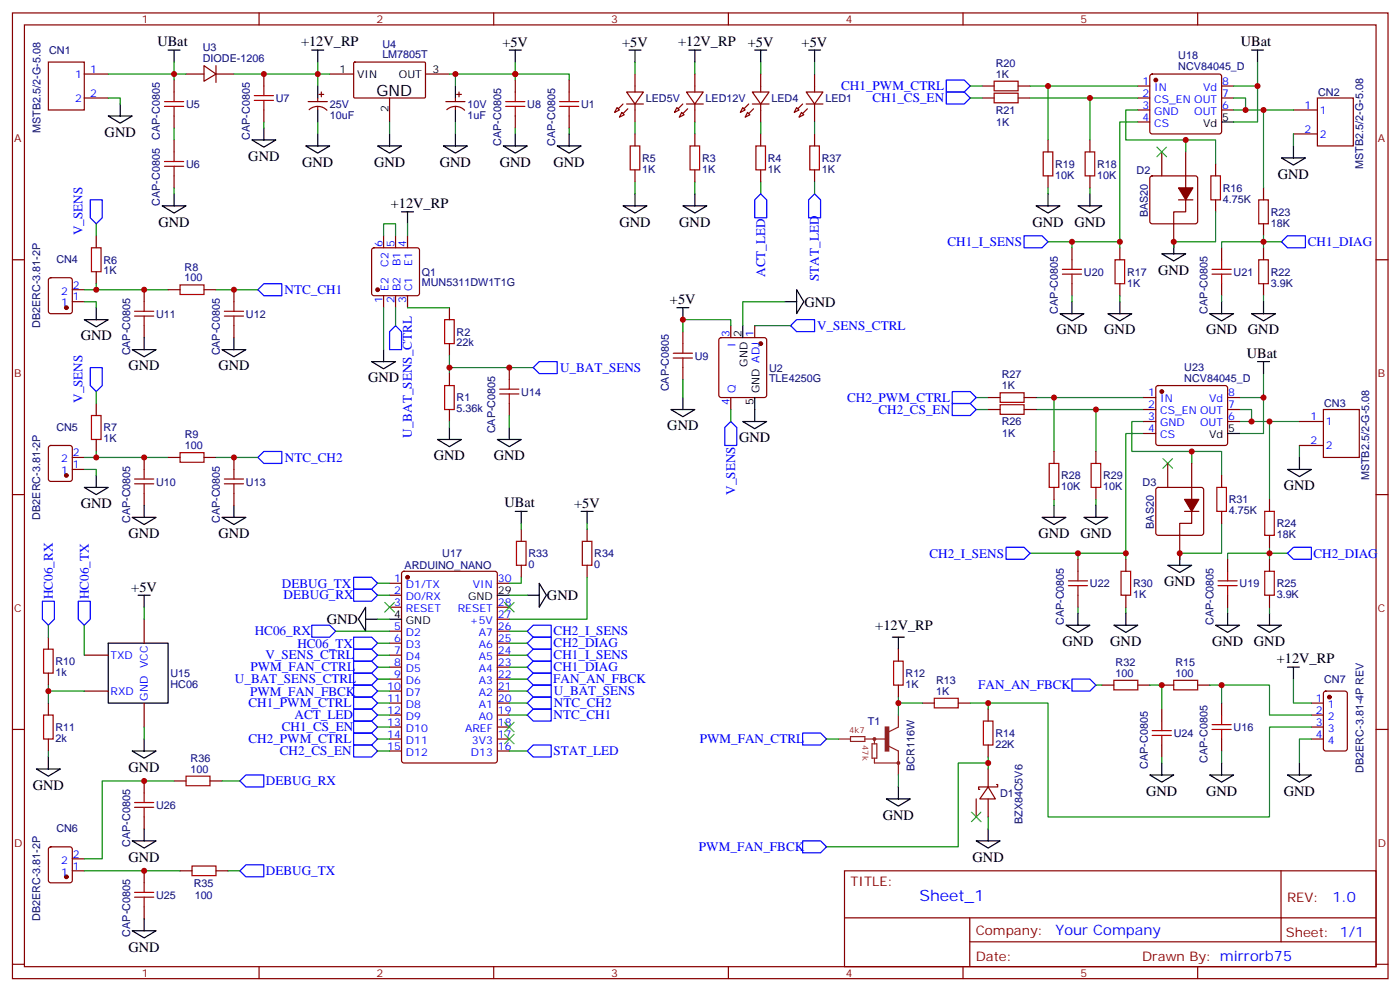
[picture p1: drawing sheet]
<svg xmlns="http://www.w3.org/2000/svg" width="413mm" height="292mm" viewBox="0 0 413 292" stroke-linecap="round" stroke-linejoin="round" font-family="sans-serif">
<g fill="none" stroke="#870000" stroke-width=".35">
<path d="M3.7 3.8h405.3v284.3h-405.3zM7.2 7.3h398.3v277.3h-398.3zM14.3 18.3h10.5v14.1h-10.5zM60.1 19.3l3.5 2.5-3.5 2.1zM63.6 19.3v5M76.3 3.8v3.5M104.3 18.4l.3-.1h20.6l.2 .3-.1 10.1-.3 .2-20.6-.1-.2-.3zM145.5 3.8v3.5M214.6 3.8v3.5M283.8 3.8v3.5M352.9 3.8v3.5M24.8 21.8h7.1"/>
<path d="M24.8 28.9h7.1M51.3 23.6v3.5M51.3 34.1v3.6M54.8 21.8h5.3M63.6 21.8h5.3M77.8 21.8v3.5M77.8 32.4v3.5M90.8 29.9h5.6M91.1 32.3a3.8 3.8 0 0 1 5.2 .2M93.6 28.9v1M93.6 31.3v1.1M94 27.8h1.4"/>
<path d="M94.7 27.1v1.4M97.2 21.8h7M114.8 28.9v7M125.4 21.8h7M131.4 29.9h5.6M131.7 32.3a3.8 3.8 0 0 1 5.2 .2M134.2 28.9v1M134.2 31.3v1.1M134.5 27.8h1.5M135.3 27.1v1.4M151.8 23.6v3.5M151.8 34.1v3.6"/>
<path d="M167.7 23.6v3.5M167.7 34.1v3.6M181.8 31.7l.7 .7-1.4 .7zM183.2 33.1l.7 .7-1.4 .7zM184.6 27.1h5l-2.5 3.5zM184.6 30.6h5M187.1 21.8v5.3M187.1 30.6v5.3M187.1 39.4v3.6M199.5 31.7l.7 .7-1.4 .7zM200.9 33.1l.7 .7-1.4 .7zM202.3 27.1h4.9l-2.4 3.5z"/>
<path d="M202.3 30.6h4.9M204.8 21.8v5.3M204.8 30.6v5.3M204.8 39.4v3.6M218.9 31.7l.7 .7-1.4 .7zM220.3 33.1l.7 .7-1.4 .7zM221.7 27.1h4.9l-2.4 3.5zM221.7 30.6h4.9M224.2 21.8v5.3M224.2 30.6v5.3M224.2 39.4v3.6M234.7 31.7l.7 .7-1.4 .7z"/>
<path d="M236.1 33.1l.8 .7-1.5 .7zM237.6 27.1h4.9l-2.5 3.5zM237.6 30.6h4.9M240 21.8v5.3M240 30.6v5.3M240 39.4v3.6M289.4 28.9h3.5M289.4 25.3h3.5M300 28.9h3.5M300 25.3h3.5M335.3 28.9h3.5M335.3 32.4h3.5"/>
<path d="M335.3 25.3h3.5M335.3 35.9h3.5M339 22l.5-.2h19.8l.5 .2 .2 .5v16.2l-.3 .5-.4 .2h-19.8l-.5-.2-.2-.5v-16.2zM360 28.9h3.5M360 32.4h3.5M360 25.3h3.5M381.1 32.4h7.1M381.1 39.4h7.1M388.2 28.9h10.6v14.1h-10.6zM51.3 41.2v3.5M51.3 51.8v3.5M187.1 50v3.6"/>
<path d="M204.8 50v3.6M224.2 50v3.6M240 50v3.6M308.8 41.2v3.5M308.8 51.8v3.5M321.2 41.2v3.5M321.2 51.8v3.5M339 52l.5-.2h12.7l.5 .2 .2 .5v12.7l-.2 .5-.5 .2h-12.7l-.5-.2-.2-.5v-12.7zM342.3 44.7v7.1M347.3 58.8h4.2M349.4 44.7v17.7h-3.5v10.6M358.2 48.3v3.5"/>
<path d="M358.2 58.8v3.6M372.3 55.3v3.5M3.7 76.5h3.5M28.4 69.4v3.6M109.7 73.2l.5-.2h12.7l.5 .2 .2 .5v12.7l-.2 .5-.5 .2h-12.7l-.5-.3-.2-.4v-12.7zM113 69.4v3.6M116.6 69.4v3.6M120.1 69.4v3.6M315.9 73v3.5M330 73v3.5M360 73v3.5M372.3 65.9v3.5"/>
<path d="M372.3 73v3.5M405.5 76.5h3.5M14.5 82l.5-.2h5.6l.7 .4v9.5l-.5 .6-5.8 .1-.7-.5v-9.4zM21.3 88.8h3.5M21.3 85.3h3.5M28.4 80v3.5M42.5 85.3v3.5M42.5 95.9v3.5M49.5 85.3h3.6M60.1 85.3h3.5M68.9 85.3v3.5M68.9 95.9v3.5"/>
<path d="M113 87.1v3.5M116.6 87.1v3.5M120.1 87.1v3.5M132.4 90.6v3.5M201.2 97.6v3.6M212 99.6l.5-.2h12.7l.5 .2 .2 .5v16.2l-.2 .5-.5 .3h-12.7l-.5-.3-.2-.5v-16.2zM215.3 95.9v3.5M222.4 95.9v3.5M315.9 83.5v3.6M330 83.5v3.6M360 83.5v3.6M372.3 83.5v3.6"/>
<path d="M28.4 118.8v3.5M132.4 101.2v3.5M132.4 110v3.5M150.1 108.2v3.6M150.1 118.8v3.5M201.2 108.2v3.6M215.3 117.1v3.5M291.2 117.1h3.5M301.8 117.1h3.5M337 117.1h3.6M340.8 113.7l.5-.2h19.7l.5 .2 .2 .5v16.3l-.2 .5-.5 .2h-19.7l-.5-.3-.2-.4v-16.3zM361.7 117.1h3.6"/>
<path d="M14.5 131.4l.5-.2h5.6l.7 .4v9.4l-.5 .7h-5.8l-.7-.4v-9.4zM21.3 138.2h3.5M21.3 134.7h3.5M28.4 129.4v3.5M42.5 134.7v3.5M49.5 134.7h3.6M60.1 134.7h3.5M68.9 134.7v3.5M132.4 120.6v3.5M291.2 120.6h3.5M301.8 120.6h3.5M310.6 132.9v3.6"/>
<path d="M322.9 132.9v3.6M337 120.6h3.6M337 124.1h3.6M337 127.6h3.6M344.1 136.5v7M351.2 136.5v17.6h-3.6v10.6M360 140v3.5M361.7 120.6h3.6M361.7 124.1h3.6M382.9 124.1h7.1M382.9 131.2h7.1M390 120.6h10.5v14.1h-10.5z"/>
<path d="M3.7 145.6h3.5M42.5 145.3v3.5M68.9 145.3v3.5M153.6 155.9v3.5M173 155.9v3.5M310.6 143.5v3.5M322.9 143.5v3.5M340.8 143.7l.5-.2h12.7l.5 .2 .2 .5v12.7l-.3 .5-.4 .2h-12.7l-.5-.2-.2-.5v-12.7zM349 150.6h4.3M360 150.6v3.5M374.1 147v3.6M374.1 157.6v3.5"/>
<path d="M405.5 145.6h3.5M114.8 171.7h3.5M114.8 175.3h3.5M114.8 178.8h3.5M118.6 168.4l.4-.2h26.8l.7 .4v55.3l-.4 .7h-27.1l-.6-.4-.1-55.3zM146.5 171.7h3.6M146.5 178.8h3.6M153.6 166.4v3.6M173 166.4v3.6M317.6 164.7v3.5M317.6 175.3v3.5M331.8 164.7v3.5"/>
<path d="M331.8 175.3v3.5M361.7 164.7v3.5M361.7 175.3v3.5M374.1 164.7v3.5M374.1 175.3v3.5M14.3 187.6v3.5M14.3 198.2v3.5M24.8 192.9h7.1M42.5 182.3v7.1M114.8 192.9h3.5M114.8 185.8h3.5M114.8 189.4h3.5"/>
<path d="M114.8 196.4h3.5M114.8 200h3.5M146.5 192.9h3.6M146.5 185.8h3.6M146.5 189.4h3.6M146.5 196.4h3.6M146.5 200h3.6M146.5 182.3h3.6M264.7 191.1v3.6M3.7 214.8h3.5M14.3 207v3.5M14.3 217.6v3.5"/>
<path d="M24.8 203.5h7.1M42.5 207v7.1M114.8 203.5h3.5M114.8 207h3.5M114.8 210.5h3.5M114.8 214.1h3.5M114.8 217.6h3.5M146.5 203.5h3.6M146.5 207h3.6M146.5 210.5h3.6M146.5 214.1h3.6M146.5 217.6h3.6"/>
<path d="M264.7 201.7v3.5M271.8 207h3.5M282.4 207h3.5M291.2 208.8v3.5M291.2 219.4v3.5M324.7 201.7h3.5M335.3 201.7h3.5M342.3 201.7h3.6M342.3 208.8v3.5M342.3 219.4v3.5M352.9 201.7h3.5M360 207v3.5"/>
<path d="M360 217.6v3.5M386.4 207h3.6M386.4 210.5h3.6M386.4 214.1h3.6M386.4 217.6h3.6M390.2 203.7l.5-.2h5.6l.7 .4v16.5l-.4 .7h-5.9l-.7-.4v-16.5zM405.5 214.8h3.5M42.5 229.9v3.6M51.3 229.9h3.5M61.9 229.9h3.5M114.8 221.1h3.5M146.5 221.1h3.6"/>
<path d="M287.7 235.2v5.3M291.2 231.7l2.1 3.5h-4.6zM291.2 226.4v5.3M291.2 235.2v5.3M293.7 231h.3v.7h-5.6v.7h.3M14.5 249.5l.5-.2h5.6l.7 .5v9.4l-.5 .7h-5.8l-.7-.4v-9.5zM21.3 256.4h3.5M21.3 252.9h3.5M42.5 240.5v3.6M42.5 256.4v3.5M53.1 256.4h3.5M63.6 256.4h3.6"/>
<path d="M248.8 256.4h156.7v28.2h-156.7zM377.5 256.4v20.9M42.5 267v3.5M248.9 270.2h156.5M285.8 277.3h119.6M285.8 270.2v14.2M3.7 283.9h3.5M76.3 284.6v3.5M145.5 284.6v3.5M214.6 284.6v3.5M283.8 284.6v3.5M352.9 284.6v3.5"/>
<path d="M405.5 283.9h3.5"/>
</g>
<g fill="none" stroke="#000" stroke-width=".35">
<path d="M49.5 14.7h3.6M51.3 14.7v3.6M91.9 14.7h3.5M93.6 14.7v3.6M150.1 14.7h3.5M151.8 14.7v3.6M185.3 14.7h3.6M187.1 14.7v3.6M203 14.7h3.5M204.8 14.7v3.6M222.4 14.7h3.5M224.2 14.7v3.6"/>
<path d="M238.3 14.7h3.5M240 14.7v3.6M368.8 14.7h3.5M370.6 14.7v3.6M31.9 34.1h7l-3.5 2.2zM35.4 30.6v3.5M77.8 37.7v3.5M93.6 25.3v3.6M93.6 32.4v3.5M93.6 39.4v3.6M114.8 39.4v3.6M134.2 25.3v3.6"/>
<path d="M134.2 32.4v3.5M134.2 39.4v3.6M151.8 39.4v3.6M167.7 39.4v3.6M360 35.9h3.5M51.3 57.1v3.5M74.2 41.2h7.1l-3.5 2.1zM90.1 43h7.1l-3.6 2.1zM111.3 43h7l-3.5 2.1zM130.7 43h7l-3.5 2.1zM148.3 43h7.1l-3.6 2.1zM164.2 43h7l-3.5 2.1z"/>
<path d="M187.1 57.1v3.5M204.8 57.1v3.5M308.8 57.1v3.5M321.2 57.1v3.5M377.6 46.5h7.1l-3.6 2.1zM381.1 43v3.5M47.8 60.6h7l-3.5 2.1zM118.3 62.4h3.5M120.1 62.4v3.5M183.6 60.6h7l-3.5 2.1zM201.2 60.6h7.1l-3.5 2.1zM305.3 60.6h7l-3.5 2.1z"/>
<path d="M317.6 60.6h7.1l-3.5 2.1zM342.3 74.7h7.1l-3.5 2.1zM345.9 71.2v3.5M24.8 94.1h7.1l-3.5 2.1zM28.4 90.6v3.5M42.5 99.4v3.5M68.9 99.4v3.5M199.5 90.6h3.5M201.2 90.6v3.5M218.9 95.9v3.5M231.2 88.8h3.5M234.7 85.3l2.2 3.5-2.2 3.6z"/>
<path d="M312.3 92.4h7.1l-3.5 2.1zM315.9 88.8v3.6M326.5 92.4h7l-3.5 2.1zM330 88.8v3.6M356.4 92.4h7.1l-3.5 2.1zM360 88.8v3.6M368.8 92.4h7l-3.5 2.1zM372.3 88.8v3.6M38.9 102.9h7.1l-3.5 2.2zM65.4 102.9h7.1l-3.6 2.2zM109.5 106.5h7.1l-3.6 2.1zM113 102.9v3.6"/>
<path d="M201.2 117.1v3.5M222.4 117.1v7M370.6 106.5h3.5M372.3 106.5v3.5M28.4 140v3.5M128.9 129.4h7.1l-3.6 2.1zM132.4 125.9v3.5M146.5 129.4h7.1l-3.5 2.1zM150.1 125.9v3.5M197.7 120.6h7.1l-3.6 2.1zM218.9 124.1h7l-3.5 2.1zM361.7 127.6h3.6"/>
<path d="M379.4 138.2h7l-3.5 2.1zM382.9 134.7v3.5M24.8 143.5h7.1l-3.5 2.1zM38.9 152.3h7.1l-3.5 2.1zM42.5 148.8v3.5M65.4 152.3h7.1l-3.6 2.1zM68.9 148.8v3.5M151.8 150.6h3.6M153.6 150.6v3.5M171.2 150.6h3.6M173 150.6v3.5M307.1 152.3h7l-3.5 2.1z"/>
<path d="M310.6 148.8v3.5M319.4 152.3h7.1l-3.6 2.1zM322.9 148.8v3.5M40.7 175.3h3.5M42.5 175.3v3.5M107.7 178.8v7l-2.1-3.5zM146.5 175.3h3.6M155.4 175.3h3.5M158.9 171.7l2.1 3.6-2.1 3.5zM344.1 166.4h7.1l-3.6 2.2zM347.6 162.9v3.5M31.9 189.4h17.6v17.6h-17.6z"/>
<path d="M107.7 182.3h3.6M114.8 182.3h3.5M263 187.6h3.5M264.7 187.6v3.5M314.1 184.1h7.1l-3.6 2.1zM317.6 180.6v3.5M328.2 184.1h7.1l-3.5 2.1zM331.8 180.6v3.5M358.2 184.1h7.1l-3.6 2.1zM361.7 180.6v3.5M370.6 184.1h7l-3.5 2.1zM374.1 180.6v3.5"/>
<path d="M379.4 196.4h3.5M381.1 196.4v3.6M42.5 217.6v3.5M10.7 226.4h7.1l-3.5 2.1zM14.3 222.9v3.5M38.9 221.1h7.1l-3.5 2.1zM261.2 235.2h7.1l-3.6 2.1zM264.7 231.7v3.5M338.8 228.2h7.1l-3.6 2.1zM342.3 224.6v3.6M356.4 228.2h7.1l-3.5 2.1zM360 224.6v3.6"/>
<path d="M379.4 228.2h7l-3.5 2.1zM382.9 224.6v3.6M38.9 247.6h7.1l-3.5 2.1zM42.5 244.1v3.5M287.7 247.6h7l-3.5 2.1zM291.2 244.1v3.5M38.9 274h7.1l-3.5 2.2zM42.5 270.5v3.5"/>
</g>
<g fill="none" stroke="#008700" stroke-width=".35">
<path d="M51.3 18.3v3.5h-19.4M93.6 18.3v7M151.8 18.3v3.5h15.9v1.8M187.1 18.3v3.5M204.8 18.3v3.5M224.2 18.3v3.5M240 18.3v3.5M370.6 18.3v7h-7.1M31.9 28.9h3.5v1.7M51.3 37.7v3.5M54.8 21.8h-3.5v1.8M68.9 21.8h28.3"/>
<path d="M77.8 35.9v1.8M93.6 35.9v3.5M114.8 35.9v3.5M132.4 21.8h1.8v3.5M134.2 21.8h17.6v1.8M134.2 35.9v3.5M151.8 37.7v1.7M167.7 37.7v1.7M187.1 35.9v3.5M204.8 35.9v3.5M224.2 35.9v3.5M240 35.9v3.5"/>
<path d="M285.9 25.3h3.5M285.9 28.9h3.5M303.5 25.3h5.3M303.5 28.9h17.7M335.3 32.4h-3.5v8.8h17.6v3.5M335.3 35.9h-5.3v35.3M335.3 28.9h-14.1v12.3M335.3 25.3h-26.5v15.9M363.5 28.9h3.5v3.5h-3.5M367 32.4h14.1M370.6 25.3v10.6h-7.1M372.3 32.4v22.9"/>
<path d="M381.1 39.4v3.6M51.3 55.3v1.8M187.1 53.6v3.5M204.8 53.6v3.5M224.2 53.6v3.5M240 53.6v3.5M308.8 55.3v1.8M321.2 55.3v1.8M349.4 41.2h8.8v7.1M28.4 65.9v3.5M113 69.4v-3.5h3.6v3.5M120.1 65.9v3.5"/>
<path d="M308.8 71.2h7.1M315.9 73v-1.8h14.1v1.8M358.2 62.4v8.8h-12.3v1.8M372.3 69.4v3.6M377.6 71.2h-17.6v1.8M24.8 88.8h3.6v1.8M28.4 83.5v1.8h-3.6M28.4 85.3h21.1M63.6 85.3h12.4M113 90.6v12.3M116.6 90.6v5.3M120.1 90.6h12.3"/>
<path d="M215.3 95.9v-1.8h-14.1v3.5M222.4 95.9h10.6M231.2 88.8h-12.3v7.1M315.9 87.1v1.7M330 87.1v1.7M360 87.1v1.7M372.3 87.1v1.7M28.4 115.3v3.5M132.4 104.7v3.5M157.1 108.2h-24.7v1.8M201.2 111.8v5.3M287.7 117.1h3.5"/>
<path d="M305.3 117.1h5.3M337 117.1h-26.4v15.8M372.3 117.1v10.5h-7M372.3 110v7.1h-7M24.8 138.2h3.6v1.8M28.4 132.9v1.8h-3.6M28.4 134.7h21.1M63.6 134.7h12.4M132.4 124.1v1.8M150.1 122.3v3.6M215.3 120.6v3.5M287.7 120.6h3.5"/>
<path d="M305.3 120.6h17.6M337 120.6h-14.1v12.3M337 127.6h-5.2v35.3M337 124.1h-3.5v8.8h17.7v3.6M351.2 132.9h8.8v7.1M365.3 120.6h3.5v3.5h-3.5M368.8 124.1h14.1M374.1 124.1v22.9M382.9 131.2v3.5M153.6 154.1v1.8M173 154.1v1.8M310.6 147v1.8"/>
<path d="M322.9 147v1.8M360 154.1v8.8h-12.4v1.8M42.5 178.8v3.5M111.3 175.3h3.5M111.3 171.7h3.5M150.1 175.3h5.3M153.6 170v1.7h-3.5M173 170v12.3h-22.9M303.5 162.9h14.1M317.6 164.7v-1.8h14.2v1.8M317.6 178.8v1.8M331.8 178.8v1.8"/>
<path d="M361.7 178.8v1.8M374.1 161.1v3.6M374.1 178.8v1.8M379.4 162.9h-17.7v1.8M14.3 184.1v3.5M24.8 184.1v8.8M98.9 185.8h15.9M111.3 182.3h3.5M111.3 189.4h3.5M111.3 200h3.5M111.3 192.9h3.5M111.3 196.4h3.5"/>
<path d="M150.1 185.8h5.3M150.1 189.4h5.3M150.1 200h5.3M150.1 192.9h5.3M150.1 196.4h5.3M381.1 200v7h5.3M14.3 201.7v5.3M14.3 203.5h10.5M42.5 214.1v3.5M111.3 203.5h3.5M111.3 210.5h3.5M111.3 207h3.5"/>
<path d="M111.3 217.6h3.5M111.3 214.1h3.5M150.1 203.5h5.3M150.1 210.5h5.3M150.1 207h5.3M243.6 217.6h3.5M264.7 205.2v1.8h7.1M264.7 207v3.5M285.9 207h5.3v1.8M291.2 207h17.6v33.5h65.3v-26.4h12.3M322.9 201.7h1.8M338.8 201.7h3.5v7.1"/>
<path d="M356.4 201.7h3.6v5.3M360 201.7h14.1v8.8h12.3M386.4 217.6h-3.5v7M14.3 221.1v1.8M51.3 229.9h-21.2v23h-5.3M65.4 229.9h5.3M111.3 221.1h3.5M150.1 221.1h5.3M264.7 228.2v3.5M291.2 224.6h-8.8v24.7h-38.8M291.2 222.9v3.5M342.3 222.9v1.7"/>
<path d="M360 221.1v3.5M24.8 256.4h28.3M67.2 256.4h3.5M291.2 240.5v3.6"/>
</g>
<g fill="none" stroke="#a10000" stroke-width=".35">
<path d="M48.5 31.3h5.6M48.5 29.9h5.6M51.3 27.1v2.8M51.3 31.3v2.8M74.9 29.6h5.7M74.9 28.2h5.7M77.8 25.3v2.9M77.8 29.6v2.8M149 31.3h5.7M149 29.9h5.7M151.8 27.1v2.8M151.8 31.3v2.8"/>
<path d="M164.9 31.3h5.6M164.9 29.9h5.6M167.7 27.1v2.8M167.7 31.3v2.8M292.9 23.9h7.1v2.8h-7.1zM292.9 27.4h7.1v2.9h-7.1zM48.5 49h5.6M48.5 47.6h5.6M51.3 44.7v2.9M51.3 49v2.8M185.7 43h2.8v7h-2.8zM203.3 43h2.9v7h-2.9z"/>
<path d="M222.7 43h2.9v7h-2.9zM238.6 43h2.8v7h-2.8zM307.4 44.7h2.8v7.1h-2.8zM319.8 44.7h2.8v7.1h-2.8zM356.8 51.8h2.8v7h-2.8zM370.9 58.8h2.8v7.1h-2.8zM27 73h2.8v7h-2.8zM313.1 79.3h5.6M315.9 76.5v2.8M328.6 76.5h2.8v7h-2.8zM357.2 79.3h5.6M360 76.5v2.8"/>
<path d="M370.9 76.5h2.8v7h-2.8zM39.7 93.1h5.6M39.7 91.7h5.6M42.5 88.8v2.9M42.5 93.1v2.8M53.1 83.9h7v2.8h-7zM66.1 93.1h5.7M66.1 91.7h5.7M68.9 88.8v2.9M68.9 93.1v2.8M131 94.1h2.8v7.1h-2.8zM313.1 80.7h5.6"/>
<path d="M315.9 80.7v2.8M357.2 80.7h5.6M360 80.7v2.8M131 113.5h2.8v7.1h-2.8zM147.2 116h5.7M147.2 114.6h5.7M150.1 111.8v2.8M150.1 116v2.8M198.4 104h5.6M198.4 105.4h5.6M201.2 101.2v2.8M201.2 105.4v2.8"/>
<path d="M294.7 119.2h7.1v2.8h-7.1zM294.7 115.6h7.1v2.9h-7.1zM27 122.3h2.8v7.1h-2.8zM42.5 138.2v2.8M53.1 133.3h7v2.8h-7zM68.9 138.2v2.8M309.2 136.5h2.8v7h-2.8zM321.5 136.5h2.8v7h-2.8zM39.7 142.5h5.6M39.7 141h5.6M42.5 142.5v2.8M66.1 142.5h5.7"/>
<path d="M66.1 141h5.7M68.9 142.5v2.8M152.2 159.4h2.8v7h-2.8zM171.6 159.4h2.8v7h-2.8zM358.6 143.5h2.8v7.1h-2.8zM372.7 150.6h2.8v7h-2.8zM314.8 172.4h5.7M314.8 171h5.7M317.6 168.2v2.8M317.6 172.4v2.9M330.3 168.2h2.9v7.1h-2.9zM358.9 172.4h5.7"/>
<path d="M358.9 171h5.7M361.7 168.2v2.8M361.7 172.4v2.9M372.7 168.2h2.8v7.1h-2.8zM12.8 191.1h2.9v7.1h-2.9zM263.3 194.7h2.8v7h-2.8zM12.8 210.5h2.9v7.1h-2.9zM275.3 205.6h7.1v2.8h-7.1zM289.8 212.3h2.8v7.1h-2.8zM328.2 200.3h7.1v2.8h-7.1zM339.5 215.1h5.7M339.5 216.5h5.7"/>
<path d="M342.3 212.3v2.8M342.3 216.5v2.9M345.9 200.3h7v2.8h-7zM357.2 213.4h5.6M357.2 214.8h5.6M360 210.5v2.9M360 214.8v2.8M39.7 237.7h5.6M39.7 236.3h5.6M42.5 233.5v2.8M42.5 237.7v2.8M54.8 228.5h7.1v2.9h-7.1z"/>
<path d="M42.5 259.9v2.8M56.6 255h7v2.8h-7zM39.7 264.2h5.6M39.7 262.7h5.6M42.5 264.2v2.8"/>
</g>
<g fill="#870000" stroke="#870000" stroke-width=".35">
<path d="M183.6 30.6l-1.4 1.4z"/>
<path d="M183.6 33.4l1.4-1.4z"/>
<path d="M201.2 30.6l-1.4 1.4z"/>
<path d="M202.6 32l-1.4 1.4z"/>
<path d="M220.6 30.6l-1.4 1.4z"/>
<path d="M222 32l-1.4 1.4z"/>
<path d="M347.3 55.3h4.2l-2.1 3.5z"/>
<path d="M349 147h4.3l-2.1 3.6z"/>
<path d="M236.5 30.6l-1.4 1.4z"/>
<path d="M237.9 32l-1.4 1.4z"/>
<circle cx="19.5" cy="90.6" r=".53"/>
<circle cx="19.5" cy="140" r=".53"/>
<circle cx="224.2" cy="101.2" r=".53"/>
<circle cx="111.3" cy="85.3" r=".53"/>
<circle cx="391.7" cy="205.2" r=".53"/>
<circle cx="120.1" cy="170" r=".53"/>
<circle cx="340.6" cy="23.6" r=".53"/>
<circle cx="342.3" cy="115.3" r=".53"/>
<circle cx="19.5" cy="258.2" r=".53"/>
</g>
<g fill="none" stroke="#00f" stroke-width=".35">
<path d="M278.8 23.6h5.3l1.8 1.7-1.8 1.8h-5.3zM278.8 27.1h5.3l1.8 1.8-1.8 1.7h-5.3zM26.6 58.8h3.5v5.3l-1.7 1.8-1.8-1.8zM224.2 57.1l1.7 1.7v5.3h-3.5v-5.3zM240 57.1l1.8 1.7v5.3h-3.5v-5.3zM301.8 69.4h5.3l1.7 1.8-1.7 1.8h-5.3zM377.6 71.2l1.8-1.8h5.3v3.6h-5.3zM76 85.3l1.8-1.8h5.2v3.6h-5.2zM116.6 95.9l1.7 1.7v5.3h-3.5v-5.3zM233 95.9l1.7-1.8h5.3v3.5h-5.3zM26.6 108.2h3.5v5.3l-1.7 1.8-1.8-1.8zM157.1 108.2l1.8-1.7h5.3v3.5h-5.3z"/>
<path d="M280.6 118.8h5.3l1.8 1.8-1.8 1.7h-5.3zM280.6 115.3h5.3l1.8 1.8-1.8 1.7h-5.3zM76 134.7l1.8-1.8h5.2v3.6h-5.2zM215.3 124.1l1.8 1.8v5.3h-3.5v-5.3zM12.5 177h3.5v5.3l-1.7 1.8-1.8-1.8zM23.1 177h3.5v5.3l-1.8 1.8-1.7-1.8zM104.2 173.5h5.3l1.8 1.8-1.8 1.7h-5.3zM104.2 170h5.3l1.8 1.7-1.8 1.8h-5.3zM296.5 161.1h5.3l1.7 1.8-1.7 1.8h-5.3zM381.1 161.1h5.3v3.6h-5.3l-1.7-1.8zM91.9 184.1h5.3l1.7 1.7-1.7 1.8h-5.3zM104.2 187.6h5.3l1.8 1.8-1.8 1.7h-5.3z"/>
<path d="M104.2 191.1h5.3l1.8 1.8-1.8 1.8h-5.3zM104.2 194.7h5.3l1.8 1.7-1.8 1.8h-5.3zM104.2 198.2h5.3l1.8 1.8-1.8 1.7h-5.3zM155.4 200l1.7-1.8h5.3v3.5h-5.3zM155.4 192.9l1.7-1.8h5.3v3.6h-5.3zM155.4 196.4l1.7-1.7h5.3v3.5h-5.3zM155.4 185.8l1.7-1.7h5.3v3.5h-5.3zM155.4 189.4l1.7-1.8h5.3v3.5h-5.3zM315.9 200h5.3l1.7 1.7-1.7 1.8h-5.3zM104.2 212.3h5.3l1.8 1.8-1.8 1.7h-5.3zM104.2 215.8h5.3l1.8 1.8-1.8 1.8h-5.3zM104.2 219.4h5.3l1.8 1.7-1.8 1.8h-5.3z"/>
<path d="M104.2 201.7h5.3l1.8 1.8-1.8 1.7h-5.3zM104.2 205.2h5.3l1.8 1.8-1.8 1.8h-5.3zM104.2 208.8h5.3l1.8 1.7-1.8 1.8h-5.3zM155.4 210.5l1.7-1.7h5.3v3.5h-5.3zM155.4 207l1.7-1.8h5.3v3.6h-5.3zM155.4 203.5l1.7-1.8h5.3v3.5h-5.3zM236.5 215.8h5.3l1.8 1.8-1.8 1.8h-5.3zM70.7 229.9l1.8-1.7h5.3v3.5h-5.3zM155.4 221.1l1.7-1.7h5.3v3.5h-5.3zM70.7 256.4l1.8-1.8h5.3v3.6h-5.3zM236.5 247.6h5.3l1.8 1.7-1.8 1.8h-5.3z"/>
</g>
<g fill="none" stroke="#8c2424" stroke-width=".35">
<path d="M247.1 217.6h3.5M250.6 216.9h4.2v1.4h-4.2zM254.8 217.6h6.4M257 219h1.4v4.2h-1.4zM257.7 217.6v1.4M261.9 219.7l2.8 1.4v7.1M264.7 210.5v3.6l-2.8 1.4M257.7 223.2v1.4h7"/>
<circle cx="257.7" cy="217.6" r=".35"/>
<circle cx="264.7" cy="224.6" r=".35"/>
</g>
<path d="M260.8 214.1h1.1v7h-1.1z" fill="#8c2424" stroke="#8c2424" stroke-width=".35"/>
<g fill="none" stroke="#3c3" stroke-width=".35">
<path d="M340.9 43.3l2.8 2.8M343.7 43.3l-2.8 2.8M342.7 135l2.8 2.9M345.5 135l-2.8 2.9M113.4 177.4l2.8 2.8M116.2 177.4l-2.8 2.8M148.7 177.4l2.8 2.8M151.5 177.4l-2.8 2.8M148.7 216.2l2.8 2.8M148.7 212.7l2.8 2.8M151.5 216.2l-2.8 2.8M151.5 212.7l-2.8 2.8"/>
<path d="M286.2 239.1l2.9 2.8M289.1 239.1l-2.9 2.8"/>
</g>
<g fill="#c00">
<circle cx="93.6" cy="21.8" r=".88"/>
<circle cx="77.8" cy="21.8" r=".88"/>
<circle cx="134.2" cy="21.8" r=".88"/>
<circle cx="151.8" cy="21.8" r=".88"/>
<circle cx="201.2" cy="94.1" r=".88"/>
<circle cx="28.4" cy="85.3" r=".88"/>
<circle cx="28.4" cy="134.7" r=".88"/>
<circle cx="42.5" cy="134.7" r=".88"/>
<circle cx="42.5" cy="85.3" r=".88"/>
<circle cx="68.9" cy="85.3" r=".88"/>
<circle cx="68.9" cy="134.7" r=".88"/>
<circle cx="150.1" cy="108.2" r=".88"/>
<circle cx="132.4" cy="108.2" r=".88"/>
<circle cx="14.3" cy="203.5" r=".88"/>
<circle cx="370.6" cy="25.3" r=".88"/>
<circle cx="367" cy="32.4" r=".88"/>
<circle cx="345.9" cy="71.2" r=".88"/>
<circle cx="349.4" cy="41.2" r=".88"/>
<circle cx="315.9" cy="71.2" r=".88"/>
<circle cx="330" cy="71.2" r=".88"/>
<circle cx="308.8" cy="25.3" r=".88"/>
<circle cx="321.2" cy="28.9" r=".88"/>
<circle cx="372.3" cy="71.2" r=".88"/>
<circle cx="372.3" cy="32.4" r=".88"/>
<circle cx="374.1" cy="124.1" r=".88"/>
<circle cx="374.1" cy="162.9" r=".88"/>
<circle cx="322.9" cy="120.6" r=".88"/>
<circle cx="310.6" cy="117.1" r=".88"/>
<circle cx="331.8" cy="162.9" r=".88"/>
<circle cx="317.6" cy="162.9" r=".88"/>
<circle cx="351.2" cy="132.9" r=".88"/>
<circle cx="347.6" cy="162.9" r=".88"/>
<circle cx="368.8" cy="124.1" r=".88"/>
<circle cx="372.3" cy="117.1" r=".88"/>
<circle cx="264.7" cy="207" r=".88"/>
<circle cx="342.3" cy="201.7" r=".88"/>
<circle cx="360" cy="201.7" r=".88"/>
<circle cx="291.2" cy="207" r=".88"/>
<circle cx="291.2" cy="224.6" r=".88"/>
<circle cx="42.5" cy="229.9" r=".88"/>
<circle cx="42.5" cy="256.4" r=".88"/>
<circle cx="51.3" cy="21.8" r=".88"/>
</g>
<text font-size="4.6" x="110.9" y="28.2">GND</text>
<text font-size="4.6" fill="#00f" x="270.9" y="265.4">Sheet_1</text>
<g font-size="4.2">
<text x="46.4" y="13.6">UBat</text>
<text x="88.7" y="13.6">+12V_RP</text>
<text x="148" y="13.7">+5V</text>
<text x="183.3" y="13.7">+5V</text>
<text x="199.8" y="13.6">+12V_RP</text>
<text x="220.4" y="13.7">+5V</text>
<text x="236.2" y="13.7">+5V</text>
<text x="365.6" y="13.6">UBat</text>
<text x="30.8" y="40.3">GND</text>
<text x="73.2" y="47.3">GND</text>
<text x="89" y="49.1">GND</text>
<text x="110.2" y="49.1">GND</text>
<text x="129.6" y="49.1">GND</text>
<text x="147.2" y="49.1">GND</text>
<text x="163.1" y="49.1">GND</text>
<text x="376.6" y="52.6">GND</text>
<text x="115.2" y="61.2">+12V_RP</text>
<text x="46.7" y="66.7">GND</text>
<text x="182.5" y="66.7">GND</text>
<text x="200.2" y="66.7">GND</text>
<text x="304.2" y="66.7">GND</text>
<text x="316.6" y="66.7">GND</text>
<text x="341.3" y="80.8">GND</text>
<text x="197.4" y="89.6">+5V</text>
<text x="237" y="90.3">GND</text>
<text x="23.8" y="100.2">GND</text>
<text x="311.3" y="98.5">GND</text>
<text x="325.4" y="98.5">GND</text>
<text x="355.4" y="98.5">GND</text>
<text x="367.7" y="98.5">GND</text>
<text x="367.4" y="105.3">UBat</text>
<text x="37.9" y="109.1">GND</text>
<text x="64.3" y="109.1">GND</text>
<text x="108.4" y="112.6">GND</text>
<text x="196.6" y="126.7">GND</text>
<text x="217.8" y="130.2">GND</text>
<text x="127.8" y="135.5">GND</text>
<text x="145.5" y="135.5">GND</text>
<text x="23.8" y="149.6">GND</text>
<text x="148.7" y="149.4">UBat</text>
<text x="169.2" y="149.4">+5V</text>
<text x="378.3" y="144.3">GND</text>
<text x="37.9" y="158.5">GND</text>
<text x="64.3" y="158.5">GND</text>
<text x="306" y="158.5">GND</text>
<text x="318.3" y="158.5">GND</text>
<text x="343" y="172.6">GND</text>
<text x="38.7" y="174.2">+5V</text>
<text x="161.2" y="176.7">GND</text>
<text x="96.3" y="183.7">GND</text>
<text x="257.9" y="185.5">+12V_RP</text>
<text x="313.1" y="190.2">GND</text>
<text x="327.2" y="190.2">GND</text>
<text x="357.2" y="190.2">GND</text>
<text x="369.5" y="190.2">GND</text>
<text x="376.2" y="195.2">+12V_RP</text>
<text x="37.9" y="227.2">GND</text>
<text x="9.7" y="232.5">GND</text>
<text x="337.7" y="234.3">GND</text>
<text x="355.4" y="234.3">GND</text>
<text x="378.3" y="234.3">GND</text>
<text x="260.1" y="241.4">GND</text>
<text x="37.9" y="253.7">GND</text>
<text x="286.6" y="253.7">GND</text>
<text x="37.9" y="280.2">GND</text>
</g>
<g font-size="4.2" fill="#00f">
<text x="392.6" y="265.7">1.0</text>
<text x="311" y="275.2">Your Company</text>
</g>
<g font-size="3.9" fill="#00f">
<text x="247.9" y="26.6">CH1_PWM_CTRL</text>
<text x="257.1" y="30.1">CH1_CS_EN</text>
<text x="24.3" y="69.3" transform="rotate(-90 24.3 69.3)">V_SENS</text>
<text x="279.2" y="72.5">CH1_I_SENS</text>
<text x="385.4" y="72.4">CH1_DIAG</text>
<text x="225.4" y="81.6" transform="rotate(-90 225.4 81.6)">ACT_LED</text>
<text x="241.3" y="82.7" transform="rotate(-90 241.3 82.7)">STAT_LED</text>
<text x="83.9" y="86.6">NTC_CH1</text>
<text x="240.8" y="97.2">V_SENS_CTRL</text>
<text x="165" y="109.5">U_BAT_SENS</text>
<text x="24.3" y="118.7" transform="rotate(-90 24.3 118.7)">V_SENS</text>
<text x="249.6" y="118.3">CH2_PWM_CTRL</text>
<text x="258.9" y="121.8">CH2_CS_EN</text>
<text x="121.4" y="128.9" transform="rotate(-90 121.4 128.9)">U_BAT_SENS_CTRL</text>
<text x="83.9" y="136">NTC_CH2</text>
<text x="216.6" y="145.7" transform="rotate(-90 216.6 145.7)">V_SENS</text>
<text x="273.9" y="164.2">CH2_I_SENS</text>
<text x="387" y="164.2">CH2_DIAG</text>
<text x="83.1" y="173">DEBUG_TX</text>
<text x="15.6" y="176.4" transform="rotate(-90 15.6 176.4)">HC06_RX</text>
<text x="26.1" y="176.4" transform="rotate(-90 26.1 176.4)">HC06_TX</text>
<text x="83.5" y="176.5">DEBUG_RX</text>
<text x="75.1" y="187.1">HC06_RX</text>
<text x="87.6" y="190.7">HC06_TX</text>
<text x="163.1" y="187.1">CH2_I_SENS</text>
<text x="163.1" y="190.6">CH2_DIAG</text>
<text x="73.8" y="197.7">PWM_FAN_CTRL</text>
<text x="78.2" y="194.2">V_SENS_CTRL</text>
<text x="163.1" y="194.2">CH1_I_SENS</text>
<text x="163.1" y="197.7">CH1_DIAG</text>
<text x="69.2" y="201.2">U_BAT_SENS_CTRL</text>
<text x="163" y="201.2">FAN_AN_FBCK</text>
<text x="288.2" y="203">FAN_AN_FBCK</text>
<text x="73.2" y="208.3">CH1_PWM_CTRL</text>
<text x="73.7" y="204.8">PWM_FAN_FBCK</text>
<text x="163.2" y="208.2">NTC_CH2</text>
<text x="163.2" y="204.7">U_BAT_SENS</text>
<text x="83" y="215.3">CH1_CS_EN</text>
<text x="86.8" y="211.8">ACT_LED</text>
<text x="163.1" y="211.7">NTC_CH1</text>
<text x="73.2" y="218.8">CH2_PWM_CTRL</text>
<text x="206.2" y="218.9">PWM_FAN_CTRL</text>
<text x="82.5" y="222.4">CH2_CS_EN</text>
<text x="163.1" y="222.4">STAT_LED</text>
<text x="78.4" y="231.2">DEBUG_RX</text>
<text x="206" y="250.6">PWM_FAN_FBCK</text>
<text x="78.4" y="257.7">DEBUG_TX</text>
</g>
<g font-size="3.9" fill="#800">
<text x="250.6" y="261">TITLE:</text>
<text x="379.2" y="265.7">REV:</text>
<text x="287.5" y="275.2">Company:</text>
<text x="378.9" y="275.8">Sheet: 1/1</text>
<text x="287.5" y="282.9">Date:</text>
<text x="336.6" y="282.9">Drawn By: mirrorb75</text>
</g>
<g font-size="3.2" fill="#800">
<text x="41.8" y="6.8">1</text>
<text x="110.9" y="6.8">2</text>
<text x="180.1" y="6.8">3</text>
<text x="249.2" y="6.8">4</text>
<text x="318.3" y="6.8">5</text>
<text x="4.2" y="41.9">A</text>
<text x="406" y="41.9">A</text>
<text x="4.2" y="111.1">B</text>
<text x="406" y="111.1">B</text>
<text x="4.2" y="180.2">C</text>
<text x="406" y="180.2">C</text>
<text x="4.2" y="249.3">D</text>
<text x="406" y="249.3">D</text>
<text x="41.8" y="287.6">1</text>
<text x="110.9" y="287.6">2</text>
<text x="180.1" y="287.6">3</text>
<text x="249.2" y="287.6">4</text>
<text x="318.3" y="287.6">5</text>
</g>
<g font-size="3.2" fill="#000080">
<text x="14.5" y="16">CN1</text>
<text x="59.8" y="15">U3</text>
<text x="112.7" y="17.1">LM7805T</text>
<text x="112.7" y="14.2">U4</text>
<text x="347.2" y="17.5">U18</text>
<text x="59.8" y="18.3">DIODE-1206</text>
<text x="293.5" y="22.9">1K</text>
<text x="293.5" y="19.7">R20</text>
<text x="347.2" y="20.7">NCV84045_D</text>
<text x="388.4" y="28.2">CN2</text>
<text x="54.8" y="31.8">U5</text>
<text x="81.3" y="30.1">U7</text>
<text x="97.2" y="34.9">10uF</text>
<text x="97.2" y="31.7">25V</text>
<text x="137.7" y="34.9">1uF</text>
<text x="137.7" y="31.8">10V</text>
<text x="155.4" y="31.8">U8</text>
<text x="171.2" y="31.8">U1</text>
<text x="190.3" y="30.1">LED5V</text>
<text x="207.9" y="30.1">LED12V</text>
<text x="227.3" y="30.1">LED4</text>
<text x="243.2" y="30.1">LED1</text>
<text x="293.5" y="33.5">R21</text>
<text x="11.9" y="39.1" transform="rotate(-90 11.9 39.1)">MSTB2.5/2-G-5.08</text>
<text x="47.1" y="41.2" transform="rotate(-90 47.1 41.2)">CAP-C0805</text>
<text x="73.6" y="41.2" transform="rotate(-90 73.6 41.2)">CAP-C0805</text>
<text x="293.5" y="37.1">1K</text>
<text x="147.7" y="42.9" transform="rotate(-90 147.7 42.9)">CAP-C0805</text>
<text x="163.5" y="42.9" transform="rotate(-90 163.5 42.9)">CAP-C0805</text>
<text x="189.2" y="47.6">R5</text>
<text x="206.9" y="47.6">R3</text>
<text x="226.3" y="47.6">R4</text>
<text x="242.1" y="47.6">R37</text>
<text x="54.8" y="49.5">U6</text>
<text x="189.2" y="50.8">1K</text>
<text x="206.9" y="50.8">1K</text>
<text x="226.3" y="50.8">1K</text>
<text x="242.1" y="50.8">1K</text>
<text x="310.9" y="52.6">10K</text>
<text x="310.9" y="49.4">R19</text>
<text x="323.3" y="52.6">10K</text>
<text x="323.3" y="49.4">R18</text>
<text x="334.9" y="51.2">D2</text>
<text x="401.7" y="49.7" transform="rotate(-90 401.7 49.7)">MSTB2.5/2-G-5.08</text>
<text x="360.3" y="59.7">4.75K</text>
<text x="360.3" y="56.5">R16</text>
<text x="47.1" y="60.6" transform="rotate(-90 47.1 60.6)">CAP-C0805</text>
<text x="338.3" y="64" transform="rotate(-90 338.3 64)">BAS20</text>
<text x="374.4" y="63.5">R23</text>
<text x="374.4" y="66.7">18K</text>
<text x="16.6" y="77.5">CN4</text>
<text x="30.5" y="77.6">R6</text>
<text x="30.5" y="80.8">1K</text>
<text x="54.4" y="82.8">100</text>
<text x="54.4" y="79.8">R8</text>
<text x="124.3" y="81.1">Q1</text>
<text x="319.4" y="81.2">U20</text>
<text x="332.1" y="81.2">R17</text>
<text x="363.5" y="81.2">U21</text>
<text x="374.4" y="81.2">R22</text>
<text x="124.3" y="84.3">MUN5311DW1T1G</text>
<text x="332.1" y="84.4">1K</text>
<text x="374.4" y="84.4">3.9K</text>
<text x="46" y="93.6">U11</text>
<text x="72.5" y="93.6">U12</text>
<text x="311.7" y="92.3" transform="rotate(-90 311.7 92.3)">CAP-C0805</text>
<text x="355.8" y="92.3" transform="rotate(-90 355.8 92.3)">CAP-C0805</text>
<text x="11.8" y="96.5" transform="rotate(-90 11.8 96.5)">DB2ERC-3.81-2P</text>
<text x="134.5" y="102">22k</text>
<text x="134.5" y="98.8">R2</text>
<text x="38.3" y="104.7" transform="rotate(-90 38.3 104.7)">CAP-C0805</text>
<text x="64.8" y="104.7" transform="rotate(-90 64.8 104.7)">CAP-C0805</text>
<text x="204.8" y="105.9">U9</text>
<text x="226.6" y="112.5">TLE4250G</text>
<text x="226.6" y="109.5">U2</text>
<text x="295.2" y="111.4">R27</text>
<text x="349" y="112.5">NCV84045_D</text>
<text x="349" y="109.2">U23</text>
<text x="134.5" y="118.2">R1</text>
<text x="153.6" y="116.5">U14</text>
<text x="197.1" y="115.2" transform="rotate(-90 197.1 115.2)">CAP-C0805</text>
<text x="295.2" y="114.6">1K</text>
<text x="390.2" y="120">CN3</text>
<text x="134.5" y="121.4">5.36k</text>
<text x="295.2" y="125.2">R26</text>
<text x="16.6" y="126.9">CN5</text>
<text x="30.5" y="130.2">1K</text>
<text x="30.5" y="127">R7</text>
<text x="54.5" y="129">R9</text>
<text x="145.9" y="127.6" transform="rotate(-90 145.9 127.6)">CAP-C0805</text>
<text x="295.3" y="128.8">1K</text>
<text x="54.5" y="132.2">100</text>
<text x="46" y="143">U10</text>
<text x="72.5" y="143">U13</text>
<text x="312.7" y="141.1">R28</text>
<text x="325" y="141.1">R29</text>
<text x="336.7" y="143">D3</text>
<text x="403.5" y="141.4" transform="rotate(-90 403.5 141.4)">MSTB2.5/2-G-5.08</text>
<text x="312.7" y="144.3">10K</text>
<text x="325" y="144.3">10K</text>
<text x="362.1" y="148.2">R31</text>
<text x="11.8" y="153" transform="rotate(-90 11.8 153)">DB2ERC-3.81-2P</text>
<text x="38.3" y="154.1" transform="rotate(-90 38.3 154.1)">CAP-C0805</text>
<text x="64.8" y="154.1" transform="rotate(-90 64.8 154.1)">CAP-C0805</text>
<text x="340" y="155.7" transform="rotate(-90 340 155.7)">BAS20</text>
<text x="362.1" y="151.4">4.75K</text>
<text x="376.2" y="155.2">R24</text>
<text x="376.2" y="158.4">18K</text>
<text x="119.2" y="167.6">ARDUINO_NANO</text>
<text x="130.3" y="163.9">U17</text>
<text x="155.7" y="167.2">0</text>
<text x="155.7" y="164.1">R33</text>
<text x="175.1" y="167.2">0</text>
<text x="175.1" y="164.1">R34</text>
<text x="321.2" y="172.9">U22</text>
<text x="333.9" y="172.9">R30</text>
<text x="365.3" y="172.9">U19</text>
<text x="376.2" y="172.9">R25</text>
<text x="333.9" y="176.1">1K</text>
<text x="376.2" y="176.1">3.9K</text>
<text x="313.5" y="184" transform="rotate(-90 313.5 184)">CAP-C0805</text>
<text x="357.6" y="184" transform="rotate(-90 357.6 184)">CAP-C0805</text>
<text x="16.4" y="195.8">R10</text>
<text x="328.7" y="196.2">R32</text>
<text x="346.4" y="196.2">R15</text>
<text x="16.4" y="199">1k</text>
<text x="50.2" y="202.5">HC06</text>
<text x="50.2" y="199.4">U15</text>
<text x="266.8" y="202.5">1K</text>
<text x="266.8" y="199.3">R12</text>
<text x="275.8" y="201.4">R13</text>
<text x="328.7" y="199.2">100</text>
<text x="346.4" y="199.2">100</text>
<text x="390.2" y="201.1">CN7</text>
<text x="275.8" y="204.5">1K</text>
<text x="16.4" y="215.2">R11</text>
<text x="255.7" y="213.5">T1</text>
<text x="363.5" y="215.2">U16</text>
<text x="16.4" y="218.4">2k</text>
<text x="293.3" y="220.1">22K</text>
<text x="293.3" y="217">R14</text>
<text x="345.9" y="217">U24</text>
<text x="56.2" y="227.5">100</text>
<text x="56.2" y="224.4">R36</text>
<text x="269.5" y="227.1" transform="rotate(-90 269.5 227.1)">BCR116W</text>
<text x="338.2" y="226.4" transform="rotate(-90 338.2 226.4)">CAP-C0805</text>
<text x="355.8" y="224.6" transform="rotate(-90 355.8 224.6)">CAP-C0805</text>
<text x="401.8" y="227.5" transform="rotate(-90 401.8 227.5)">DB2ERC-3.81-4P REV</text>
<text x="46" y="238.2">U26</text>
<text x="294.7" y="234.7">D1</text>
<text x="16.6" y="245.1">CN6</text>
<text x="301.3" y="242.7" transform="rotate(-90 301.3 242.7)">BZX84C5V6</text>
<text x="38.3" y="249.3" transform="rotate(-90 38.3 249.3)">CAP-C0805</text>
<text x="57.1" y="261.1">R35</text>
<text x="46" y="264.7">U25</text>
<text x="57.4" y="264.6">100</text>
<text x="11.8" y="271.2" transform="rotate(-90 11.8 271.2)">DB2ERC-3.81-2P</text>
<text x="38.3" y="275.8" transform="rotate(-90 38.3 275.8)">CAP-C0805</text>
</g>
<g font-size="3.2" fill="#00f">
<text x="22.1" y="22.9">1</text>
<text x="26.6" y="21.4">1</text>
<text x="22.1" y="29.9">2</text>
<text x="26.6" y="28.5">2</text>
<text x="336.6" y="25">1</text>
<text x="336.6" y="28.5">2</text>
<text x="340.1" y="26.7">IN</text>
<text x="354.5" y="26.7">Vd</text>
<text x="360.2" y="28.5">7</text>
<text x="360.2" y="25">8</text>
<text x="336.6" y="32">3</text>
<text x="336.6" y="35.6">4</text>
<text x="340.1" y="30.3">CS_EN OUT</text>
<text x="340.1" y="33.8">GND</text>
<text x="351.9" y="33.8">OUT</text>
<text x="360.2" y="32">6</text>
<text x="384.4" y="32">1</text>
<text x="388.9" y="33.4">1</text>
<text x="340.1" y="37.3">CS</text>
<text x="384.4" y="39.1">2</text>
<text x="388.9" y="40.5">2</text>
<text x="112.7" y="72.8" transform="rotate(-90 112.7 72.8)">6</text>
<text x="116.2" y="72.8" transform="rotate(-90 116.2 72.8)">5</text>
<text x="119.7" y="72.8" transform="rotate(-90 119.7 72.8)">4</text>
<text x="114.4" y="78.5" transform="rotate(-90 114.4 78.5)">C2</text>
<text x="118" y="78.5" transform="rotate(-90 118 78.5)">B1</text>
<text x="121.5" y="78.3" transform="rotate(-90 121.5 78.3)">E1</text>
<text x="18" y="86.7">2</text>
<text x="21.5" y="88.5">1</text>
<text x="21.5" y="84.9">2</text>
<text x="112.7" y="89.3" transform="rotate(-90 112.7 89.3)">1</text>
<text x="114.4" y="85.8" transform="rotate(-90 114.4 85.8)">E2</text>
<text x="116.2" y="89.3" transform="rotate(-90 116.2 89.3)">2</text>
<text x="118" y="85.8" transform="rotate(-90 118 85.8)">B2</text>
<text x="119.7" y="89.3" transform="rotate(-90 119.7 89.3)">3</text>
<text x="121.5" y="85.8" transform="rotate(-90 121.5 85.8)">C1</text>
<text x="18" y="90.2">1</text>
<text x="215" y="99.2" transform="rotate(-90 215 99.2)">3</text>
<text x="222" y="99.2" transform="rotate(-90 222 99.2)">1</text>
<text x="216.7" y="102.1" transform="rotate(-90 216.7 102.1)">I</text>
<text x="215" y="119.2" transform="rotate(-90 215 119.2)">4</text>
<text x="216.7" y="115.7" transform="rotate(-90 216.7 115.7)">Q</text>
<text x="338.4" y="116.7">1</text>
<text x="341.9" y="118.5">IN</text>
<text x="356.3" y="118.5">Vd</text>
<text x="361.9" y="116.7">8</text>
<text x="338.4" y="120.2">2</text>
<text x="338.4" y="123.8">3</text>
<text x="341.9" y="122">CS_EN OUT</text>
<text x="341.9" y="125.5">GND</text>
<text x="353.7" y="125.5">OUT</text>
<text x="361.9" y="123.8">6</text>
<text x="361.9" y="120.2">7</text>
<text x="386.2" y="123.8">1</text>
<text x="390.7" y="125.2">1</text>
<text x="338.4" y="127.3">4</text>
<text x="341.9" y="129">CS</text>
<text x="386.2" y="130.8">2</text>
<text x="18" y="136.1">2</text>
<text x="21.5" y="137.9">1</text>
<text x="21.5" y="134.3">2</text>
<text x="390.7" y="132.2">2</text>
<text x="18" y="139.6">1</text>
<text x="116.1" y="171.4">1</text>
<text x="119.6" y="173.1">D1/TX</text>
<text x="139.4" y="173.1">VIN</text>
<text x="146.7" y="171.4">30</text>
<text x="116.1" y="174.9">2</text>
<text x="116.1" y="178.4">3</text>
<text x="119.6" y="176.7">D0/RX</text>
<text x="146.7" y="178.4">28</text>
<text x="116.1" y="185.5">5</text>
<text x="119.6" y="180.2">RESET</text>
<text x="134.9" y="180.2">RESET</text>
<text x="138.5" y="183.7">+5V</text>
<text x="146.7" y="185.5">26</text>
<text x="146.7" y="182">27</text>
<text x="116.1" y="189">6</text>
<text x="119.6" y="187.3">D2</text>
<text x="119.6" y="190.8">D3</text>
<text x="141.1" y="190.8">A6</text>
<text x="141.1" y="187.3">A7</text>
<text x="146.7" y="189">25</text>
<text x="32.6" y="194">TXD</text>
<text x="43.5" y="196.7" transform="rotate(-90 43.5 196.7)">VCC</text>
<text x="116.1" y="192.5">7</text>
<text x="116.1" y="196.1">8</text>
<text x="119.6" y="194.3">D4</text>
<text x="119.6" y="197.8">D5</text>
<text x="141.1" y="197.8">A4</text>
<text x="141.1" y="194.3">A5</text>
<text x="146.7" y="196.1">23</text>
<text x="146.7" y="192.5">24</text>
<text x="114.1" y="203.1">10</text>
<text x="116.1" y="199.6">9</text>
<text x="119.6" y="201.4">D6</text>
<text x="141.1" y="201.4">A3</text>
<text x="146.7" y="203.1">21</text>
<text x="146.7" y="199.6">22</text>
<text x="32.6" y="204.5">RXD</text>
<text x="43.5" y="206.3" transform="rotate(-90 43.5 206.3)">GND</text>
<text x="114.1" y="206.7">11</text>
<text x="119.6" y="204.9">D7</text>
<text x="119.6" y="208.4">D8</text>
<text x="141.1" y="208.4">A1</text>
<text x="141.1" y="204.9">A2</text>
<text x="146.7" y="206.7">20</text>
<text x="387.8" y="206.7">1</text>
<text x="391.3" y="208.4">1</text>
<text x="114.1" y="210.2">12</text>
<text x="114.1" y="213.7">13</text>
<text x="119.6" y="211.9">D9</text>
<text x="119.6" y="215.5">D10</text>
<text x="137" y="215.5">AREF</text>
<text x="141.1" y="211.9">A0</text>
<text x="146.7" y="213.7">18</text>
<text x="146.7" y="210.2">19</text>
<text x="387.8" y="210.2">2</text>
<text x="387.8" y="213.7">3</text>
<text x="391.3" y="211.9">2</text>
<text x="391.3" y="215.5">3</text>
<text x="114.1" y="217.2">14</text>
<text x="114.1" y="220.8">15</text>
<text x="119.6" y="219">D11</text>
<text x="139" y="219">3V3</text>
<text x="146.7" y="220.8">16</text>
<text x="146.7" y="217.2">17</text>
<text x="387.8" y="217.2">4</text>
<text x="391.3" y="219">4</text>
<text x="119.6" y="222.5">D12</text>
<text x="138.8" y="222.5">D13</text>
<text x="18" y="257.8">1</text>
<text x="18" y="254.3">2</text>
<text x="21.5" y="256">1</text>
<text x="21.5" y="252.5">2</text>
</g>
<g font-size="3.2">
<text x="100.1" y="21.4">1</text>
<text x="105.3" y="22.9">VIN</text>
<text x="117.5" y="22.9">OUT</text>
<text x="127.5" y="21.4">3</text>
<text x="114.4" y="33" transform="rotate(-90 114.4 33)">2</text>
<text x="360.2" y="35.6">5</text>
<text x="354.5" y="37.3">Vd</text>
<text x="218.5" y="99.2" transform="rotate(-90 218.5 99.2)">2</text>
<text x="220.3" y="108" transform="rotate(-90 220.3 108)">GND</text>
<text x="222" y="119.2" transform="rotate(-90 222 119.2)">5</text>
<text x="223.8" y="115.7" transform="rotate(-90 223.8 115.7)">GND ADJ</text>
<text x="356.3" y="129">Vd</text>
<text x="361.9" y="127.3">5</text>
<text x="138" y="176.7">GND</text>
<text x="146.7" y="174.9">29</text>
<text x="116.1" y="182">4</text>
<text x="119.6" y="183.7">GND</text>
</g>
<g font-size="2.5" fill="#8d2323">
<text x="250.3" y="215.8">4k7</text>
<text x="254.1" y="219.4" transform="rotate(90 254.1 219.4)">47k</text>
</g>
</svg>
